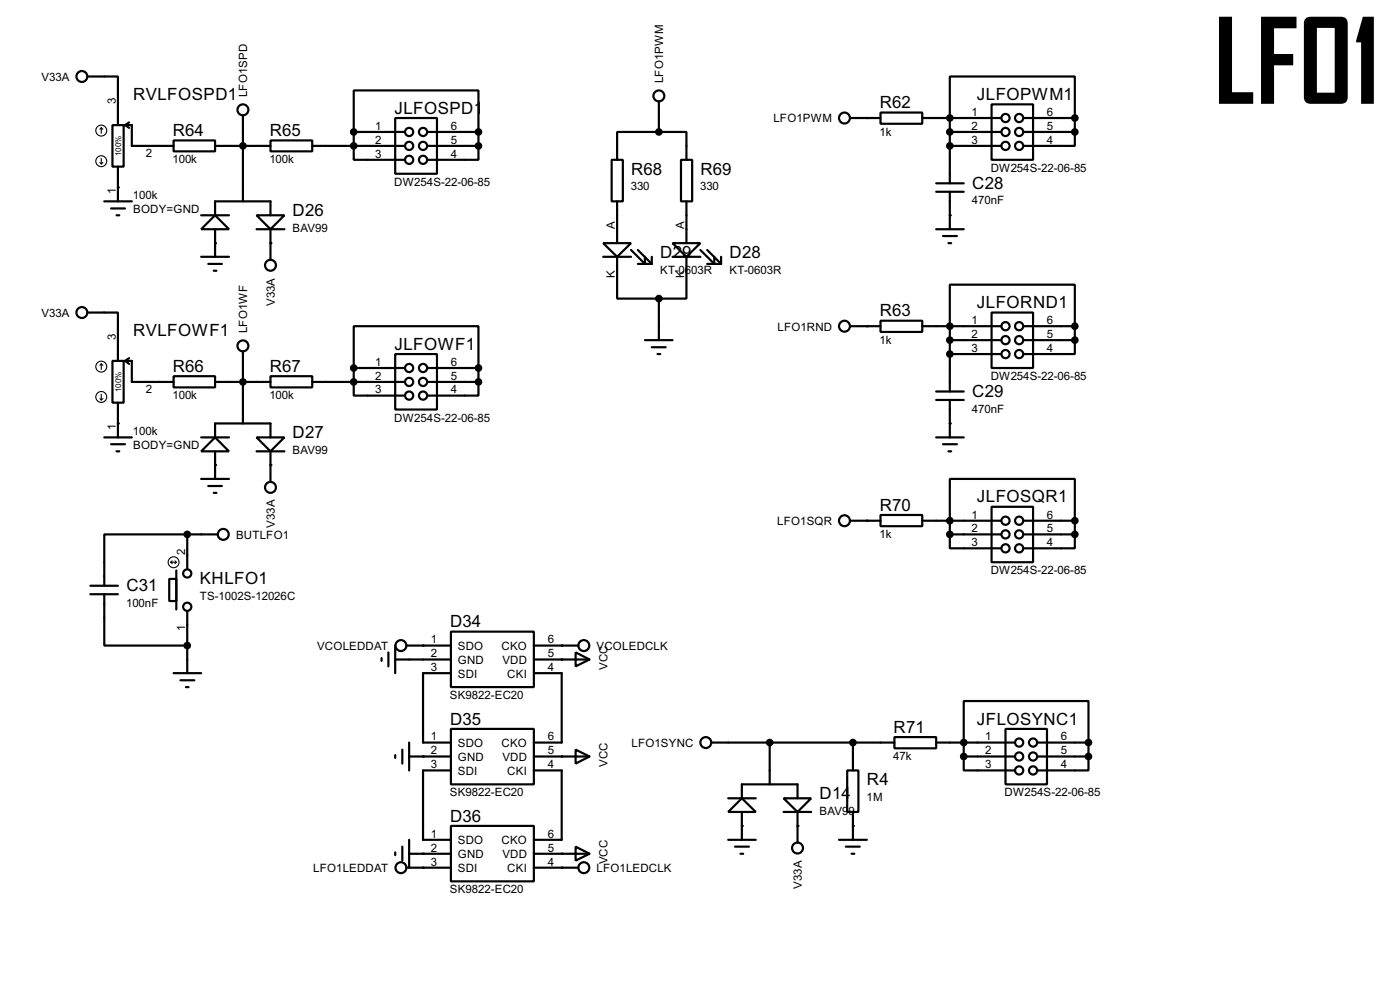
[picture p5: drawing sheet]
<svg xmlns="http://www.w3.org/2000/svg" width="256mm" height="180mm" viewBox="0 0 256 180" stroke-linecap="round" stroke-linejoin="round" font-family="sans-serif">
<g fill="none" stroke="#000" stroke-width=".4">
<path d="M16.1 14h5.5v8.9M120.7 18.6v5.6M181.7 19.1h7.6v10.2h-7.6zM19.1 36.9h5.1M20.4 38.2h2.5M20.6 22.9h2.1v7.6h-2.1zM21.4 39.4h.5M21.6 30.5v6.4M22.9 22.9h1.3v3.8h7.6M22.9 22.9l.8 .5M23.7 22.4l-.8 .5M31.8 25.7h7.6v2h-7.6z"/>
<path d="M36.9 39.4h5.1M39.4 39.4l2.6 2.6h-5.1zM39.4 26.7h10.2M39.4 39.4v-2.5h10.2v2.5M44.5 21.1v15.8M47 39.4h5.1l-2.5 2.6zM49.6 25.7h7.6v2h-7.6zM57.2 26.7h17M64.8 24.2v5.1h9.4M64.8 24.2v-7.6h22.9v7.6M64.8 24.2h9.4M72.4 21.6h7.7v10.2h-7.7z"/>
<path d="M78.3 24.2h9.4M78.3 26.7h9.4M87.7 26.7v2.6h-9.4M87.7 24.2v2.5M112.1 29.3h2v7.6h-2zM113.1 36.9v7.6M120.7 24.2h5.1v5.1M120.7 24.2h-7.6v5.1M124.8 29.3h2v7.6h-2zM125.8 36.9v7.6M155.8 21.6h5.5M161.3 20.6h7.7v2.1h-7.7z"/>
<path d="M169 21.6h14.4M171.5 33.6h5.1M171.5 35.1h5.1M174 24.2h9.4M174 35.1v6.9M174 26.7h9.4M187.5 24.2h9.4M187.5 21.6h9.4M196.9 24.2v2.5h-9.4M196.9 21.6v-7.6h-22.9v19.6M196.9 21.6v2.6M16.1 57.2h5.5v8.9"/>
<path d="M36.9 47h5.1M38.2 48.3h2.5M39.2 49.6h.5M39.4 42v5M47 42h5.1M49.6 42v5.6M110.5 44.5h5.1l-2.5 2.5zM110.5 47h5.1M113.1 47v7.7h7.6M115.6 45.8l2.6 2.5v-1.3M116.9 48.3h2.5M116.9 45.8l2.5 2.5"/>
<path d="M119.4 47v1.3M120.7 54.7v7.6M123.2 44.5h5.1l-2.5 2.5zM123.2 47h5.1M125.8 47v7.7h-5.1M128.3 45.8l2.6 2.5v-1.3M129.6 45.8l2.5 2.5M129.6 48.3h2.5M132.1 47v1.3M155.8 59.7h5.5M161.3 58.7h7.7v2.1h-7.7zM169 59.7h14.4"/>
<path d="M171.5 42h5.1M172.8 43.2h2.5M173.8 44.5h.5M181.7 57.2h7.6v10.2h-7.6zM187.5 59.7h9.4M196.9 59.7v-7.6h-22.9v19.6M196.9 59.7v2.6M20.6 66.1h2.1v7.6h-2.1zM21.6 73.7v6.4M22.9 66.1h1.3v3.8h7.6M22.9 66.1l.8 .5M23.7 65.6l-.8 .5"/>
<path d="M31.8 68.9h7.6v2h-7.6zM39.4 69.9h10.2M44.5 64.3v13.2M49.6 68.9h7.6v2h-7.6zM57.2 69.9h17M64.8 67.4v5h9.4M64.8 67.4v-7.7h22.9v7.7M64.8 67.4h9.4M72.4 64.8h7.7v10.2h-7.7zM78.3 69.9h9.4M78.3 67.4h9.4M87.7 69.9v2.5h-9.4"/>
<path d="M87.7 67.4v2.5M118.2 62.3h5M119.4 63.6h2.6M120.5 64.8h.5M171.5 71.7h5.1M171.5 73.2h5.1M174 73.2v6.9M174 62.3h9.4M174 64.8h9.4M187.5 62.3h9.4M196.9 62.3v2.5h-9.4M19.1 80.1h5.1"/>
<path d="M20.4 81.3h2.5M21.4 82.6h.5M34.3 97.8h-15.2v9.4M34.3 97.8h5.6M34.3 97.8v6.4M36.9 80.1h5.1M36.9 87.7h5.1M38.2 89h2.5M39.2 90.2h.5M39.4 80.1l2.6 2.5h-5.1zM39.4 80.1v-2.6h10.2v2.6M39.4 82.6v5.1"/>
<path d="M47 80.1h5.1l-2.5 2.5zM47 82.6h5.1M49.6 82.6v5.6M155.8 95.3h5.5M161.3 94.3h7.7v2h-7.7zM169 95.3h14.4M171.5 80.1h5.1M172.8 81.3h2.5M173.8 82.6h.5M174 97.8v2.6h9.4M174 97.8h9.4M181.7 92.8h7.6v10.1h-7.6z"/>
<path d="M187.5 97.8h9.4M187.5 95.3h9.4M196.9 97.8v2.6h-9.4M196.9 95.3v-7.6h-22.9v10.1M196.9 95.3v2.5M16.6 107.2h5M16.6 108.8h5M19.1 108.8v9.4h15.2M31 106h1.3v4h-1.3zM32.3 104.4v7.2M34.3 111.8v11.4M71.2 119.4v2.6"/>
<path d="M72.4 118.2v5M74.5 118.2h8.1M82.6 115.6h15.2v10.2h-15.2zM97.8 118.2h8.2M105.5 119.4l2.5 1.3-2.5 1.3zM31.8 123.2h5.1M33.1 124.5h2.5M34.1 125.8h.5M69.9 120.5v.5M72.4 120.7h10.2M72.4 138.2v.5M73.7 137.2v2.6"/>
<path d="M75 138.5h7.6M75 135.9v5.1M82.6 133.4h15.2v10.2h-15.2zM82.6 123.2h-5.1v12.7h5.1M97.8 138.5h10.2M97.8 123.2h5.1v12.7h-5.1M97.8 120.7h10.2M105.5 137.2l2.5 1.3-2.5 1.3zM130.4 135.9h33.5M141 135.9v7.7M156.3 135.9v5.1M163.9 134.9h7.6v2.1h-7.6z"/>
<path d="M171.5 135.9h14.5M176.6 138.5v2.5h9.4M176.6 138.5h9.4M184.2 133.4h7.6v10.2h-7.6zM190 138.5h9.4M190 135.9h9.4M199.4 138.5v2.5h-9.4M199.4 135.9v-7.6h-22.8v10.2M199.4 135.9v2.6M72.4 156v.5M73.7 155v2.5M74.5 158.8h8.1"/>
<path d="M75 153.7v5.1M75 156.3h7.6M82.6 151.2h15.2v10.1h-15.2zM82.6 141h-5.1v12.7h5.1M97.8 141h5.1v12.7h-5.1M97.8 156.3h10.2M97.8 158.8h8.2M105.5 155l2.5 1.3-2.5 1.2zM133.4 153.7h5.1M133.4 146.1h5.1M134.7 155h2.5M135.7 156.3h.5"/>
<path d="M135.9 146.1l2.6 2.5h-5.1zM135.9 146.1v-2.5h10.2v2.5M135.9 148.6v5.1M143.6 146.1h5l-2.5 2.5zM143.6 148.6h5M146.1 148.6v5.6M153.7 153.7h5.1M155 155h2.5M155.2 141h2.1v7.6h-2.1zM156 156.3h.5M156.3 148.6v5.1"/>
<circle cx="15" cy="14" r="1"/>
<circle cx="120.7" cy="17.6" r="1"/>
<circle cx="44.5" cy="20.1" r="1"/>
<circle cx="74.9" cy="29.3" r=".75"/>
<circle cx="74.9" cy="26.7" r=".75"/>
<circle cx="74.9" cy="24.2" r=".75"/>
<circle cx="77.5" cy="26.7" r=".75"/>
<circle cx="77.5" cy="29.3" r=".75"/>
<circle cx="77.5" cy="24.2" r=".75"/>
<circle cx="154.7" cy="21.6" r="1"/>
<circle cx="184.2" cy="26.7" r=".75"/>
<circle cx="184.2" cy="24.2" r=".75"/>
<circle cx="184.2" cy="21.6" r=".75"/>
<circle cx="186.7" cy="26.7" r=".75"/>
<circle cx="186.7" cy="24.2" r=".75"/>
<circle cx="186.7" cy="21.6" r=".75"/>
<circle cx="15" cy="57.2" r="1"/>
<circle cx="49.5" cy="48.6" r="1"/>
<circle cx="154.7" cy="59.7" r="1"/>
<circle cx="184.2" cy="59.7" r=".75"/>
<circle cx="186.7" cy="59.7" r=".75"/>
<circle cx="44.5" cy="63.3" r="1"/>
<circle cx="74.9" cy="72.4" r=".75"/>
<circle cx="74.9" cy="69.9" r=".75"/>
<circle cx="74.9" cy="67.4" r=".75"/>
<circle cx="77.5" cy="69.9" r=".75"/>
<circle cx="77.5" cy="72.4" r=".75"/>
<circle cx="77.5" cy="67.4" r=".75"/>
<circle cx="184.2" cy="62.3" r=".75"/>
<circle cx="184.2" cy="64.8" r=".75"/>
<circle cx="186.7" cy="62.3" r=".75"/>
<circle cx="186.7" cy="64.8" r=".75"/>
<circle cx="40.9" cy="97.8" r="1"/>
<circle cx="49.5" cy="89.2" r="1"/>
<circle cx="154.7" cy="95.3" r="1"/>
<circle cx="184.2" cy="95.3" r=".75"/>
<circle cx="184.2" cy="97.8" r=".75"/>
<circle cx="186.7" cy="95.3" r=".75"/>
<circle cx="186.7" cy="97.8" r=".75"/>
<circle cx="34.3" cy="105" r=".75"/>
<circle cx="34.3" cy="111.1" r=".75"/>
<circle cx="73.4" cy="118.2" r="1"/>
<circle cx="106.9" cy="118.2" r="1"/>
<circle cx="184.2" cy="100.4" r=".75"/>
<circle cx="186.7" cy="100.4" r=".75"/>
<circle cx="129.3" cy="135.9" r="1"/>
<circle cx="186.7" cy="135.9" r=".75"/>
<circle cx="186.7" cy="138.5" r=".75"/>
<circle cx="189.2" cy="138.5" r=".75"/>
<circle cx="189.2" cy="135.9" r=".75"/>
<circle cx="73.4" cy="158.8" r="1"/>
<circle cx="106.9" cy="158.8" r="1"/>
<circle cx="146.1" cy="155.2" r="1"/>
<circle cx="186.7" cy="141" r=".75"/>
<circle cx="189.2" cy="141" r=".75"/>
</g>
<g fill="#000">
<circle cx="21.6" cy="34.3" r=".2"/>
<circle cx="158.8" cy="21.6" r=".2"/>
<circle cx="174" cy="39.4" r=".2"/>
<circle cx="39.4" cy="44.5" r=".2"/>
<circle cx="49.6" cy="44.5" r=".2"/>
<circle cx="158.8" cy="59.7" r=".2"/>
<circle cx="21.6" cy="77.5" r=".2"/>
<circle cx="174" cy="77.5" r=".2"/>
<circle cx="39.4" cy="85.1" r=".2"/>
<circle cx="49.6" cy="85.1" r=".2"/>
<circle cx="158.8" cy="95.3" r=".2"/>
<circle cx="77.5" cy="118.2" r=".2"/>
<circle cx="102.9" cy="118.2" r=".2"/>
<circle cx="77.5" cy="138.5" r=".2"/>
<circle cx="102.9" cy="120.7" r=".2"/>
<circle cx="102.9" cy="138.5" r=".2"/>
<circle cx="77.5" cy="156.3" r=".2"/>
<circle cx="77.5" cy="158.8" r=".2"/>
<circle cx="102.9" cy="156.3" r=".2"/>
<circle cx="102.9" cy="158.8" r=".2"/>
<circle cx="135.9" cy="151.2" r=".2"/>
<circle cx="146.1" cy="151.2" r=".2"/>
<circle cx="156.3" cy="151.2" r=".2"/>
</g>
<g fill="#000" stroke="#000" stroke-width=".4">
<circle cx="44.5" cy="26.7" r=".5"/>
<circle cx="64.8" cy="24.2" r=".5"/>
<circle cx="64.8" cy="26.7" r=".5"/>
<circle cx="87.6" cy="24.2" r=".5"/>
<circle cx="87.6" cy="26.7" r=".5"/>
<circle cx="120.7" cy="24.2" r=".5"/>
<circle cx="174" cy="24.2" r=".5"/>
<circle cx="174" cy="21.6" r=".5"/>
<circle cx="174" cy="26.7" r=".5"/>
<circle cx="196.9" cy="24.2" r=".5"/>
<circle cx="196.9" cy="21.6" r=".5"/>
<circle cx="120.7" cy="54.7" r=".5"/>
<circle cx="174" cy="59.7" r=".5"/>
<circle cx="196.9" cy="59.7" r=".5"/>
<circle cx="44.5" cy="69.9" r=".5"/>
<circle cx="64.8" cy="69.9" r=".5"/>
<circle cx="64.8" cy="67.4" r=".5"/>
<circle cx="87.6" cy="69.9" r=".5"/>
<circle cx="87.6" cy="67.4" r=".5"/>
<circle cx="174" cy="64.8" r=".5"/>
<circle cx="174" cy="62.3" r=".5"/>
<circle cx="196.9" cy="62.3" r=".5"/>
<circle cx="34.3" cy="97.8" r=".5"/>
<circle cx="174" cy="95.3" r=".5"/>
<circle cx="174" cy="97.8" r=".5"/>
<circle cx="196.9" cy="95.3" r=".5"/>
<circle cx="196.9" cy="97.8" r=".5"/>
<circle cx="34.3" cy="118.2" r=".5"/>
<circle cx="141" cy="135.9" r=".5"/>
<circle cx="156.2" cy="135.9" r=".5"/>
<circle cx="176.5" cy="138.5" r=".5"/>
<circle cx="176.5" cy="135.9" r=".5"/>
<circle cx="199.4" cy="138.5" r=".5"/>
<circle cx="199.4" cy="135.9" r=".5"/>
</g>
<g fill="none" stroke="#000" stroke-width=".2">
<path d="M18.3 29.8l.3 .2M18.6 23.4l-.3 .3M18.6 23.4l.3 .3M18.6 23.4v1M18.6 29v1M18.9 29.8l-.3 .2M18.3 73l.3 .2M18.6 66.6v1M18.6 72.2v1M18.6 66.6l-.3 .3M18.6 66.6l.3 .3M18.9 73l-.3 .2"/>
<path d="M31.3 102.9h1M31.3 102.9l.3 .3M31.6 102.7l-.3 .2M32.1 102.7l.2 .2M32.3 102.9l-.2 .3"/>
<circle cx="18.5" cy="29.5" r="1"/>
<circle cx="18.5" cy="23.9" r="1"/>
<circle cx="18.5" cy="67.1" r="1"/>
<circle cx="18.5" cy="72.7" r="1"/>
<circle cx="31.8" cy="102.9" r="1"/>
</g>
<text font-size="24.3" x="222.4" y="19">LFO1</text>
<g font-size="3.5">
<text x="24.4" y="18.3">RVLFOSPD1</text>
<text x="72.3" y="20.8">JLFOSPD1</text>
<text x="161.2" y="19.8">R62</text>
<text x="179" y="18.3">JLFOPWM1</text>
<text x="31.7" y="24.9">R64</text>
<text x="49.4" y="24.9">R65</text>
<text x="115.6" y="31.9">R68</text>
<text x="128.3" y="31.9">R69</text>
<text x="178.1" y="34.5">C28</text>
<text x="53.6" y="39.5">D26</text>
<text x="121" y="47.2">D29</text>
<text x="133.7" y="47.2">D28</text>
<text x="161.2" y="57.9">R63</text>
<text x="179" y="56.4">JLFORND1</text>
<text x="24.4" y="61.4">RVLFOWF1</text>
<text x="72.3" y="64">JLFOWF1</text>
<text x="31.7" y="68.1">R66</text>
<text x="49.4" y="68.1">R67</text>
<text x="178.1" y="72.6">C29</text>
<text x="53.6" y="80.2">D27</text>
<text x="161.2" y="93.5">R70</text>
<text x="179" y="92">JLFOSQR1</text>
<text x="36.6" y="106.9">KHLFO1</text>
<text x="23.2" y="108.2">C31</text>
<text x="82.5" y="114.8">D34</text>
<text x="82.5" y="132.6">D35</text>
<text x="163.7" y="134.1">R71</text>
<text x="179" y="132.6">JFLOSYNC1</text>
<text x="158.8" y="143.7">R4</text>
<text x="150.2" y="146.3">D14</text>
<text x="82.5" y="150.4">D36</text>
</g>
<g font-size="2.4">
<text x="7.6" y="14.8">V33A</text>
<text x="45.3" y="17.8" transform="rotate(-90 45.3 17.8)">LFO1SPD</text>
<text x="121.5" y="15.2" transform="rotate(-90 121.5 15.2)">LFO1PWM</text>
<text x="21.2" y="19.1" transform="rotate(-90 21.2 19.1)">3</text>
<text x="68.8" y="23.8">1</text>
<text x="82.6" y="23.8">6</text>
<text x="141.7" y="22.4">LFO1PWM</text>
<text x="178" y="21.2">1</text>
<text x="178" y="23.8">2</text>
<text x="191.8" y="21.2">6</text>
<text x="191.8" y="23.8">5</text>
<text x="26.7" y="28.7">2</text>
<text x="31.6" y="29.9">100k</text>
<text x="49.4" y="29.9">100k</text>
<text x="68.8" y="26.3">2</text>
<text x="68.8" y="28.9">3</text>
<text x="82.6" y="26.3">5</text>
<text x="82.6" y="28.9">4</text>
<text x="161.1" y="24.9">1k</text>
<text x="178" y="26.3">3</text>
<text x="191.8" y="26.3">4</text>
<text x="21.2" y="35.5" transform="rotate(-90 21.2 35.5)">1</text>
<text x="72.2" y="34">DW254S-22-06-85</text>
<text x="115.6" y="34.9">330</text>
<text x="128.3" y="34.9">330</text>
<text x="181.5" y="31.4">DW254S-22-06-85</text>
<text x="24.4" y="36.5">100k</text>
<text x="24.4" y="39.1">BODY=GND</text>
<text x="112.7" y="41.9" transform="rotate(-90 112.7 41.9)">A</text>
<text x="125.4" y="41.9" transform="rotate(-90 125.4 41.9)">A</text>
<text x="178.1" y="37.4">470nF</text>
<text x="53.6" y="42.5">BAV99</text>
<text x="112.7" y="51" transform="rotate(-90 112.7 51)">K</text>
<text x="120.9" y="50.1">KT-0603R</text>
<text x="125.4" y="51" transform="rotate(-90 125.4 51)">K</text>
<text x="133.6" y="50.1">KT-0603R</text>
<text x="7.6" y="58">V33A</text>
<text x="50.4" y="56" transform="rotate(-90 50.4 56)">V33A</text>
<text x="178" y="59.3">1</text>
<text x="191.8" y="59.3">6</text>
<text x="21.2" y="62.3" transform="rotate(-90 21.2 62.3)">3</text>
<text x="45.3" y="61" transform="rotate(-90 45.3 61)">LFO1WF</text>
<text x="142.4" y="60.5">LFO1RND</text>
<text x="161.1" y="63">1k</text>
<text x="178" y="61.9">2</text>
<text x="178" y="64.4">3</text>
<text x="191.8" y="61.9">5</text>
<text x="191.8" y="64.4">4</text>
<text x="26.7" y="71.9">2</text>
<text x="68.8" y="67">1</text>
<text x="68.8" y="69.5">2</text>
<text x="68.8" y="72">3</text>
<text x="82.6" y="67">6</text>
<text x="82.6" y="69.5">5</text>
<text x="82.6" y="72">4</text>
<text x="181.5" y="69.5">DW254S-22-06-85</text>
<text x="31.6" y="73.1">100k</text>
<text x="49.4" y="73.1">100k</text>
<text x="72.2" y="77.2">DW254S-22-06-85</text>
<text x="178.1" y="75.5">470nF</text>
<text x="21.2" y="78.7" transform="rotate(-90 21.2 78.7)">1</text>
<text x="24.4" y="79.7">100k</text>
<text x="24.4" y="82.2">BODY=GND</text>
<text x="53.6" y="83.1">BAV99</text>
<text x="178" y="94.9">1</text>
<text x="191.8" y="94.9">6</text>
<text x="33.9" y="101.7" transform="rotate(-90 33.9 101.7)">2</text>
<text x="43.2" y="98.6">BUTLFO1</text>
<text x="50.4" y="96.6" transform="rotate(-90 50.4 96.6)">V33A</text>
<text x="142.4" y="96.1">LFO1SQR</text>
<text x="161.1" y="98.5">1k</text>
<text x="178" y="97.4">2</text>
<text x="178" y="100">3</text>
<text x="191.8" y="97.4">5</text>
<text x="191.8" y="100">4</text>
<text x="181.5" y="105.1">DW254S-22-06-85</text>
<text x="23.1" y="111.1">100nF</text>
<text x="36.6" y="109.8">TS-1002S-12026C</text>
<text x="33.9" y="115.5" transform="rotate(-90 33.9 115.5)">1</text>
<text x="58.1" y="119">VCOLEDDAT</text>
<text x="78.9" y="117.8">1</text>
<text x="83.9" y="119">SDO</text>
<text x="91.9" y="119">CKO</text>
<text x="100.4" y="117.8">6</text>
<text x="109.3" y="119">VCOLEDCLK</text>
<text x="78.9" y="120.3">2</text>
<text x="78.9" y="122.8">3</text>
<text x="83.9" y="121.5">GND</text>
<text x="83.9" y="124">SDI</text>
<text x="92" y="121.5">VDD</text>
<text x="92.9" y="124">CKI</text>
<text x="100.4" y="122.8">4</text>
<text x="100.4" y="120.3">5</text>
<text x="111.3" y="122.7" transform="rotate(-90 111.3 122.7)">VCC</text>
<text x="82.4" y="128">SK9822-EC20</text>
<text x="78.9" y="135.5">1</text>
<text x="83.9" y="136.7">SDO</text>
<text x="91.9" y="136.7">CKO</text>
<text x="100.4" y="135.5">6</text>
<text x="115.7" y="136.7">LFO1SYNC</text>
<text x="180.5" y="135.5">1</text>
<text x="194.4" y="135.5">6</text>
<text x="78.9" y="138.1">2</text>
<text x="78.9" y="140.6">3</text>
<text x="83.9" y="139.3">GND</text>
<text x="83.9" y="141.8">SDI</text>
<text x="92" y="139.3">VDD</text>
<text x="92.9" y="141.8">CKI</text>
<text x="100.4" y="140.6">4</text>
<text x="100.4" y="138.1">5</text>
<text x="111.3" y="140.4" transform="rotate(-90 111.3 140.4)">VCC</text>
<text x="163.7" y="139.2">47k</text>
<text x="180.5" y="138.1">2</text>
<text x="180.5" y="140.6">3</text>
<text x="194.4" y="138.1">5</text>
<text x="194.4" y="140.6">4</text>
<text x="82.4" y="145.8">SK9822-EC20</text>
<text x="150.1" y="149.2">BAV99</text>
<text x="158.8" y="146.6">1M</text>
<text x="184" y="145.8">DW254S-22-06-85</text>
<text x="78.9" y="153.3">1</text>
<text x="78.9" y="155.9">2</text>
<text x="83.9" y="154.5">SDO</text>
<text x="91.9" y="154.5">CKO</text>
<text x="100.4" y="155.9">5</text>
<text x="100.4" y="153.3">6</text>
<text x="57.4" y="159.6">LFO1LEDDAT</text>
<text x="78.9" y="158.4">3</text>
<text x="83.9" y="157.1">GND</text>
<text x="83.9" y="159.6">SDI</text>
<text x="92" y="157.1">VDD</text>
<text x="92.9" y="159.6">CKI</text>
<text x="100.4" y="158.4">4</text>
<text x="109.3" y="159.6">LFO1LEDCLK</text>
<text x="111.3" y="158.2" transform="rotate(-90 111.3 158.2)">VCC</text>
<text x="82.4" y="163.5">SK9822-EC20</text>
<text x="146.9" y="162.7" transform="rotate(-90 146.9 162.7)">V33A</text>
</g>
<g font-size="1.7">
<text x="22.2" y="28.6" transform="rotate(-90 22.2 28.6)">100%</text>
<text x="22.2" y="71.8" transform="rotate(-90 22.2 71.8)">100%</text>
</g>
</svg>
